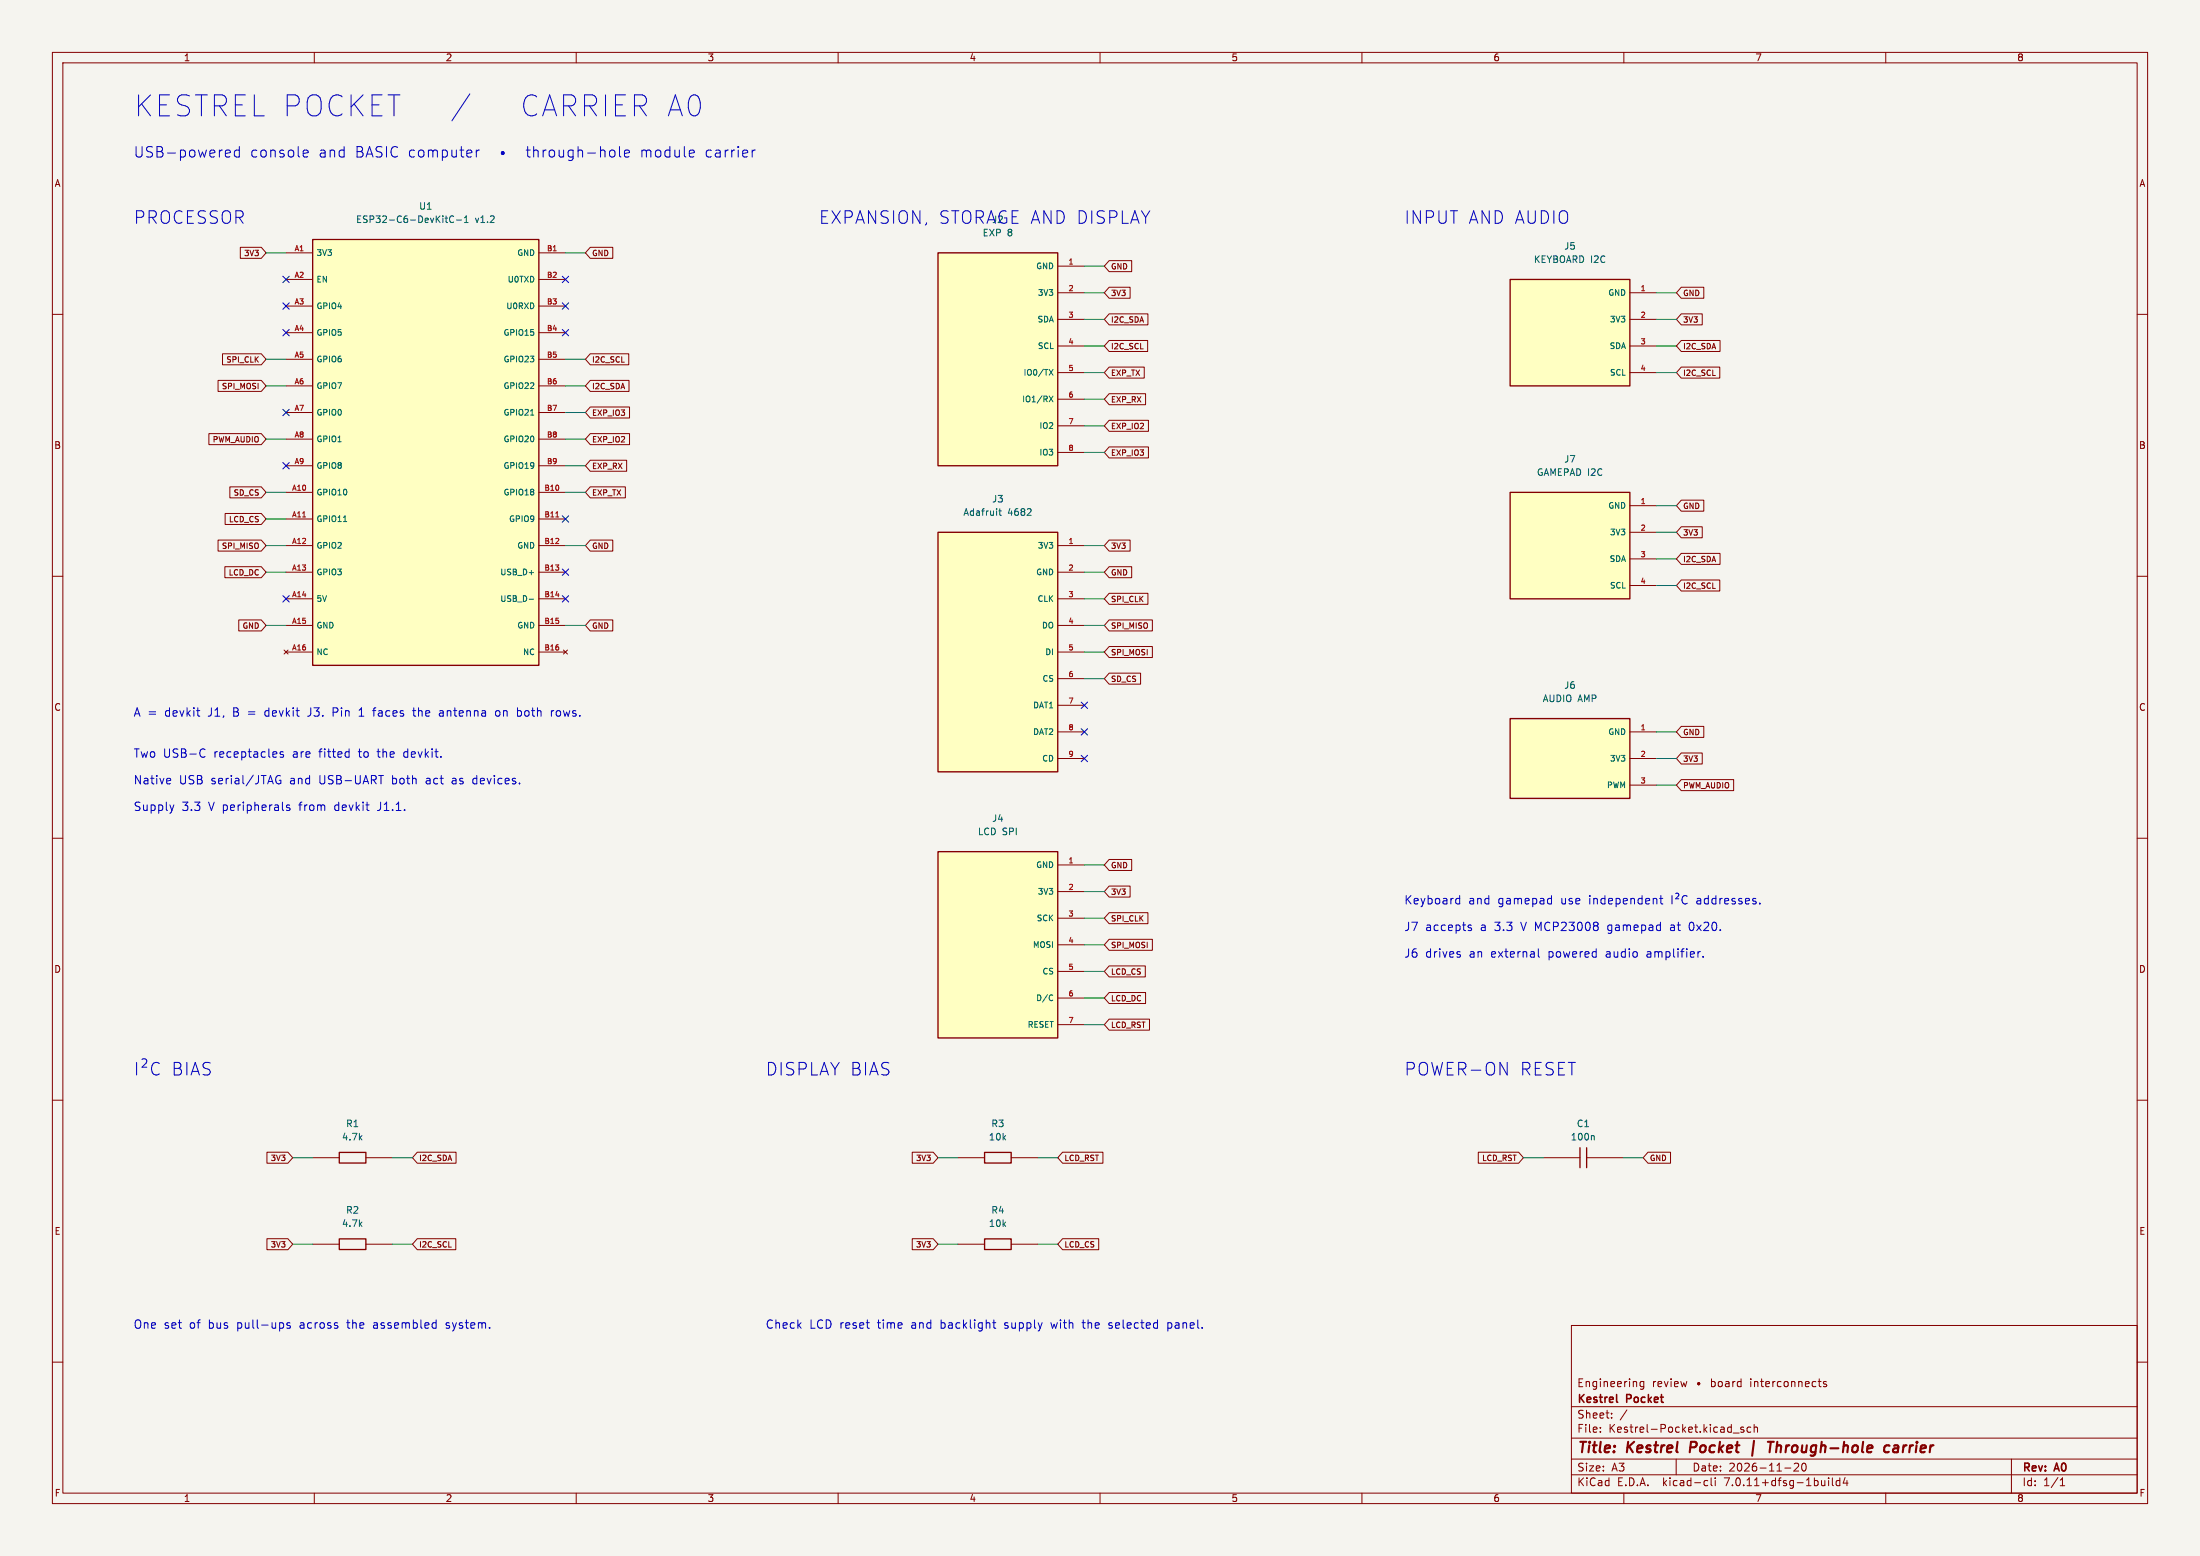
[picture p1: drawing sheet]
<svg xmlns="http://www.w3.org/2000/svg" width="420mm" height="297mm" viewBox="0 0 420 297" stroke-linecap="round" stroke-linejoin="round" font-family="sans-serif">
<path d="M0 0h420v297h-420z" fill="#f5f4ef" stroke="#f5f4ef" stroke-width=".19"/>
<g fill="none" stroke="#840000" stroke-width=".19">
<path d="M10 10h400v277h-400zM12 12h396v273h-396zM60 10v2M110 10v2M160 10v2M210 10v2M260 10v2M310 10v2M360 10v2M10 60h2M45.9 47.2h4l.9 1.1-.9 1h-4zM54.6 48.3h5.1"/>
<path d="M54.6 53.3h5.1M54.6 58.4h5.1M102.9 48.3h5M102.9 53.3h5M102.9 58.4h5M112.7 47.2h4.3v2.1h-4.3l-.9-1zM201.9 55.9h5.1M201.9 50.8h5.1M211.7 59.9h7.4v2.1h-7.4l-.9-1zM211.7 54.8h4v2.1h-4l-.9-1zM211.7 49.7h4.3v2.2h-4.3l-.9-1.1zM311.1 55.9h5.1"/>
<path d="M321 54.8h4.3v2.1h-4.3l-1-1zM321 59.9h4v2.1h-4l-1-1zM408 60h2M41.6 72.6h8.3l.9 1.1-.9 1h-8.3zM42.5 67.5h7.4l.9 1.1-.9 1h-7.4zM54.6 63.5h5.1M54.6 68.6h5.1M54.6 73.7h5.1M54.6 78.7h5.1M102.9 63.5h5M102.9 68.6h5M102.9 73.7h5"/>
<path d="M102.9 78.7h5M112.7 77.7h7.5v2.1h-7.5l-.9-1.1zM112.7 72.6h7.4v2.1h-7.4l-.9-1zM112.7 67.5h7.3v2.1h-7.3l-.9-1zM201.9 61h5.1M201.9 66h5.1M201.9 71.1h5.1M201.9 76.2h5.1M211.7 70.1h6.7v2.1h-6.7l-.9-1.1zM211.7 65h7.4v2.1h-7.4l-.9-1.1zM211.7 75.1h7v2.2h-7l-.9-1.1zM311.1 61h5.1"/>
<path d="M311.1 66h5.1M311.1 71.1h5.1M321 70.1h7.3v2.1h-7.3l-1-1.1zM321 65h7.4v2.1h-7.4l-1-1.1zM39.9 82.8h10l.9 1-.9 1.1h-10zM43 98h6.9l.9 1.1-.9 1h-6.9zM43.9 92.9h6l.9 1.1-.9 1h-6zM54.6 94h5.1M54.6 99.1h5.1M54.6 83.8h5.1M54.6 88.9h5.1M102.9 94h5"/>
<path d="M102.9 99.1h5M102.9 83.8h5M102.9 88.9h5M112.7 82.8h7.5v2.1h-7.5l-.9-1.1zM112.7 87.8h6.9v2.2h-6.9l-.9-1.1zM112.7 92.9h6.7v2.1h-6.7l-.9-1zM201.9 81.3h5.1M201.9 86.4h5.1M211.7 80.2h7.5v2.1h-7.5l-.9-1zM211.7 85.3h7.5v2.1h-7.5l-.9-1zM311.1 96.5h5.1M321 95.5h4.3v2.1h-4.3l-1-1.1z"/>
<path d="M10 110h2M41.6 103.1h8.3l.9 1-.9 1.1h-8.3zM42.9 108.2h7l.9 1-.9 1.1h-7zM45.6 118.3h4.3l.9 1.1-.9 1h-4.3zM54.6 104.1h5.1M54.6 109.2h5.1M54.6 114.3h5.1M54.6 119.4h5.1M102.9 104.1h5M102.9 109.2h5M102.9 114.3h5M102.9 119.4h5"/>
<path d="M112.7 103.1h4.3v2.1h-4.3l-.9-1.1zM112.7 118.3h4.3v2.1h-4.3l-.9-1zM201.9 104.1h5.1M201.9 109.2h5.1M201.9 114.3h5.1M201.9 119.4h5.1M211.7 118.3h8.3v2.1h-8.3l-.9-1zM211.7 113.2h7.4v2.2h-7.4l-.9-1.1zM211.7 108.2h4.3v2.1h-4.3l-.9-1.1zM211.7 103.1h4v2.1h-4l-.9-1.1zM311.1 101.6h5.1M311.1 106.7h5.1"/>
<path d="M311.1 111.8h5.1M321 110.7h7.3v2.1h-7.3l-1-1zM321 105.6h7.4v2.1h-7.4l-1-1zM321 100.5h4v2.2h-4l-1-1.1zM408 110h2M54.2 124.1l.8 .7M54.6 124.5h5.1M55 124.1l-.8 .7M102.9 124.5h5M107.6 124.1l.7 .7M108.3 124.1l-.7 .7M201.9 139.7h5.1"/>
<path d="M201.9 124.5h5.1M201.9 129.5h5.1M201.9 134.6h5.1M211.7 128.5h6v2.1h-6l-.9-1.1zM211.7 123.4h8.3v2.1h-8.3l-.9-1zM311.1 139.7h5.1M321 138.6h4.3v2.2h-4.3l-1-1.1zM10 160h2M201.9 144.8h5.1M311.1 144.8h5.1M311.1 149.9h5.1M321 148.8h10v2.1h-10l-1-1z"/>
<path d="M321 143.7h4v2.1h-4l-1-1zM408 160h2M201.9 165.1h5.1M201.9 170.2h5.1M201.9 175.3h5.1M211.7 164h4.3v2.2h-4.3l-.9-1.1zM211.7 169.1h4v2.1h-4l-.9-1zM211.7 174.2h7.4v2.1h-7.4l-.9-1zM211.7 179.3h8.3v2.1h-8.3l-.9-1.1zM201.9 180.3h5.1M201.9 185.4h5.1M201.9 190.5h5.1"/>
<path d="M201.9 195.6h5.1M211.7 184.4h6.9v2.1h-6.9l-.9-1.1zM211.7 189.4h7v2.2h-7l-.9-1.1zM211.7 194.5h7.7v2.1h-7.7l-.9-1zM10 210h2M51 219.9h4l.9 1.1-.9 1h-4zM79.7 219.9h7.4v2.1h-7.4l-1-1zM174.1 219.9h4.1l.9 1.1-.9 1h-4.1zM202.8 219.9h7.8v2.1h-7.8l-.9-1zM282.2 219.9h7.7l.9 1.1-.9 1h-7.7zM314.6 219.9h4.3v2.1h-4.3l-.9-1zM408 210h2"/>
<path d="M51 236.4h4l.9 1.1-.9 1h-4zM59.7 221h5.1M59.7 237.5h5.1M69.8 221h5.1M69.8 237.5h5.1M79.7 236.4h7.3v2.1h-7.3l-1-1zM174.1 236.4h4.1l.9 1.1-.9 1h-4.1zM182.9 221h5.1M182.9 237.5h5.1M193 221h5.1M193 237.5h5.1M202.8 236.4h7v2.1h-7l-.9-1z"/>
<path d="M294.6 221h7M302.9 221h7M10 260h2M300 253h108v32h-108zM408 260h2M300 278.5h108M300 274.5h108M300 268.5h108M305.5 273.2v.2M305.5 272.5v.1M307.7 270.5v.2M307.7 269.8v.1"/>
<path d="M310.6 269.1l-1.3 1.9M313.8 263.7v1.2l-.3 .3-.3-.1M313.8 263.8l-.4-.1-.3 .3 .1 .6h.6M320 278.5v3M330.9 273.5h1.1M332.9 272.5l-.4-.1-.2 .2 .1 .2 .5 .2v.3h-.6M334.2 272.5l-.4-.1-.3 .3 .2 .6h.5M334.9 272.5l.2-.1 .3 .1 .1 .9M334.9 271.9v1.5M343.3 279.4v.5l-.9 .9h1M344.1 279.4a.81 .81 0 0 0 .3 1.4l.3-.2 .1-.4-.1-.8M347.1 263.7h.6"/>
<path d="M347.4 264.6l.3 .1M348.7 263.8l-.4-.1-.2 .2 .1 .2 .5 .2v.3h-.6M384 278.5v6.5M60 285v2M110 285v2M160 285v2M210 285v2M260 285v2M300 281.5h108M310 285v2M325.6 282.6l.4 .1M326 283.5l-.4 .1"/>
<path d="M326.7 282.1v1.3l.2 .2M327.4 282.1v.1M327.4 282.6v1M340.7 280.2h1.2M349.1 282.1v.1M349.1 282.6v1M349.8 282.1v1.3l.2 .2M351.2 282.7l-.4-.1-.3 .3 .2 .6h.5M351.2 282.1v1.5M352.2 282l-.3 1.1h.9M352.6 282.6v1M360 285v2"/>
<path d="M393.3 283.6h.9M393.3 282.5l.4-.4v1.5"/>
</g>
<path d="M322.8 275.2l-.2 2M334.8 275l-.3 2.9M337.5 275.2h1.1M338.1 275.2l-.3 2M339.3 275.2l-.3 2M339.5 275.9l-.3 .2M360.7 276a.66 .66 0 0 0-1 .3v.5l.1 .3h.8M361.6 276h.7M362.4 276.3l-.7 .1a.4 .4 0 0 0-.3 .4 .4 .4 0 0 0 .2 .4l.7-.1" fill="none" stroke="#840000" stroke-width=".4"/>
<path d="M308.6 267.5l.2 .2" fill="none" stroke="#840000" stroke-width=".3"/>
<g fill="none" stroke="#840000" stroke-width=".25">
<path d="M59.7 45.7h43.2v81.3h-43.2zM179.1 48.3h22.8v40.6h-22.8zM288.3 53.3h22.8v20.4h-22.8zM288.3 94h22.8v20.3h-22.8zM179.1 101.6h22.8v45.7h-22.8zM288.3 137.2h22.8v15.2h-22.8zM179.1 162.6h22.8v35.5h-22.8zM64.8 220h5v2h-5zM188 220h5v2h-5zM301.6 219.1v3.8M302.9 219.1v3.8M64.8 236.5h5v2h-5z"/>
<path d="M188 236.5h5v2h-5z"/>
</g>
<g fill="#ffffc2" stroke="#ffffc2" stroke-width=".19">
<path d="M179.1 162.6h22.8v35.5h-22.8z"/>
<path d="M288.3 137.2h22.8v15.2h-22.8z"/>
<path d="M288.3 53.3h22.8v20.4h-22.8z"/>
<path d="M288.3 94h22.8v20.3h-22.8z"/>
<path d="M179.1 101.6h22.8v45.7h-22.8z"/>
<path d="M59.7 45.7h43.2v81.3h-43.2z"/>
<path d="M179.1 48.3h22.8v40.6h-22.8z"/>
</g>
<g fill="none" stroke="#006464" stroke-width=".19">
<path d="M85 41.6h.5M85.2 41.2v1.1l.3 .2M86.6 41.3a.6 .6 0 0 0-.8 .5 .6 .6 0 0 0 .6 .7l.2-.1M87.1 42h1M88.7 42.5h.7M88.7 41.6l.3-.4v1.3M101.3 79.2h.6M200.3 70.5l.7 1.1M200.3 75.6l.7 1.1M201 70.5l-.7 1.1M201 75.6l-.7 1.1M65.6 99.6h.6"/>
<path d="M190.7 97.5h.5M190.9 97.1v1.1l.3 .2M196.1 98.4h.7M196.8 97.2v.4M101 114.4h.9M200.8 189.9l.2 .1M201 190.9l-.2 .1M304.2 216.8l.1 .1v.7"/>
</g>
<path d="M57.8 98.7h.5M106.1 98.7h.6" fill="none" stroke="#a90000" stroke-width=".19"/>
<g fill="none" stroke="#0000c2" stroke-width=".19">
<path d="M89.7 17.9l-3.4 5.2M132.7 18.1a1.46 1.46 0 0 1 1 1.5 2.12 2.12 0 0 1-1 2.5M43.3 28.6l.6 .1 .1 .4-1 .2M43.9 29.9l-.6 .1M45.7 28.7l-.6-.1-.4 .4v.6l.2 .3h.8M45.7 28v2M58 29.9h.7M58 28.7l.5-.1 .2 .1 .1 .4-.9 .2M90.9 28.6v1.4M91.5 28.6l-.4 .1-.2 .3M117 28.6l.4 .4v.6l-.4 .4M118.3 28v1.7l.2 .3"/>
<path d="M119.2 29.3l1-.2-.1-.4-.6-.1-.3 .3 .1 1h.8M132.5 28.7v.4l-.9 .2M144.2 28.6l-.4 .1M37.5 135.6h.6M38 136.7h.1M63.6 135.9h.6M64.2 135.1h-.6v1.6M68.5 136.7h1M68.9 135.3l-.4 .3M71.1 135.6h.6M71.6 135.1l-.2 .2v1.4M78.8 135.6h.6"/>
<path d="M79 135.1v1.4l.4 .2M83.9 135.7h.6M84.5 136.1h-.4a.31 .31 0 0 0-.2 .3 .31 .31 0 0 0 .2 .3h.4M95.3 135.7l-.4-.1-.3 .3 .1 .7 .2 .1 .4-.1M98.9 135.6h.4l.3 .3-.1 .7-.6 .1M105.3 135.6v1.1M105.7 135.6l-.3 .1-.1 .2M106.3 135.8v.8M32.4 148.6l.2 .3-.8 .2M32.5 149.6h-.1M33.2 153.6l-.4 1.1M38.7 142.9l.4 .2"/>
<path d="M39.1 144.4l-.4 .1M53.5 148.1a.79 .79 0 0 0-.9 .6 .79 .79 0 0 0 .6 .9l.4-.1v-.6h-.3M54.1 143.6l-.4-.1-.2 .2v.2l.6 .2v.4h-.6M55.3 153.7l-.4-.1-.2 .3 .1 .2 .5 .1v.4h-.6M66.5 143.5l.1 .1M66.6 142.9v1.6M66.6 144.5h-.1M278.1 172.5h.6M278.1 171.6h.6M278.7 170.9v1.6M280.3 177l.6 .2v.1v.3h-.5M280.3 176.6h.6"/>
<path d="M295.7 171.5l.5 .1M296.2 172.5h-.5M296.2 170.9v1.6M316.8 171.5h.6M317.1 170.9v1.4l.3 .2M319.2 170.9v1.6M319.9 170.6l.4-.1a.32 .32 0 0 1 .1 .5l-.5 .6h.6M322.1 171.1a.64 .64 0 0 0-.8 0 .64 .64 0 0 0-.2 .8 .6 .6 0 0 0 .3 .6 .6 .6 0 0 0 .7-.1M336 172.4v.1M278.6 182.2l.2 .2-.2 .3M278.6 181.6l.1 .1M293.7 181.1v1.4l.2 .2"/>
<path d="M324.6 181.6l-.3 .1M325.1 182.6v.1M26.1 202.8v2.4M27.1 202.2l.6-.1a.49 .49 0 0 1 .2 .8l-.8 .8h.9M30.4 203a.96 .96 0 0 0-1.2 0 .96 .96 0 0 0-.3 1.2 .9 .9 0 0 0 .5 .9 .9 .9 0 0 0 1-.1M286.4 202.8l1.3 2.4v-2.4M53.8 252.5l.3 .3v.4l-.3 .3M55.4 252.5h-.4l-.2 .2v.2l.6 .2v.4h-.6M189.5 252.5h.6M189.7 251.9v1.4l.4 .2M206.6 252.5h.6M211.7 253.5h.1"/>
<path d="M211.9 252.5l-.2 .2 .2 .3M222.9 253.5h.5M222.9 252.5v1.6M223.4 252.5h-.5"/>
</g>
<g fill="none" stroke="#009600" stroke-width=".19">
<path d="M50.8 48.3h3.8M107.9 48.3h3.9M207 55.9h3.8M207 50.8h3.8M316.2 55.9h3.8M50.8 68.6h3.8M50.8 73.7h3.8M107.9 68.6h3.9M107.9 73.7h3.9M107.9 78.7h3.9M207 71.1h3.8M207 61h3.8"/>
<path d="M207 66h3.8M207 76.2h3.8M316.2 71.1h3.8M316.2 61h3.8M316.2 66h3.8M50.8 83.8h3.8M50.8 94h3.8M50.8 99.1h3.8M107.9 83.8h3.9M107.9 94h3.9M107.9 88.9h3.9M207 86.4h3.8"/>
<path d="M207 81.3h3.8M316.2 96.5h3.8M50.8 119.4h3.8M50.8 109.2h3.8M50.8 104.1h3.8M107.9 119.4h3.9M107.9 104.1h3.9M207 119.4h3.8M207 109.2h3.8M207 104.1h3.8M207 114.3h3.8M316.2 111.8h3.8"/>
<path d="M316.2 101.6h3.8M316.2 106.7h3.8M207 129.5h3.8M207 124.5h3.8M316.2 139.7h3.8M316.2 149.9h3.8M316.2 144.8h3.8M207 175.3h3.8M207 170.2h3.8M207 165.1h3.8M207 195.6h3.8M207 190.5h3.8"/>
<path d="M207 185.4h3.8M207 180.3h3.8M55.9 221h3.8M55.9 237.5h3.8M74.9 221h3.8M74.9 237.5h3.8M179.1 221h3.8M179.1 237.5h3.8M198.1 221h3.8M198.1 237.5h3.8M290.8 221h3.8M309.9 221h3.8"/>
</g>
<g fill="none" stroke="#000084" stroke-width=".19">
<path d="M54 52.7l1.2 1.2M54 57.8l1.2 1.2M55.2 52.7l-1.2 1.2M55.2 57.8l-1.2 1.2M107.3 52.7l1.3 1.2M107.3 57.8l1.3 1.2M108.6 52.7l-1.3 1.2M108.6 57.8l-1.3 1.2M54 62.9l1.2 1.2M54 78.1l1.2 1.2M55.2 62.9l-1.2 1.2M55.2 78.1l-1.2 1.2"/>
<path d="M107.3 62.9l1.3 1.2M108.6 62.9l-1.3 1.2M54 88.3l1.2 1.2M55.2 88.3l-1.2 1.2M107.3 98.5l1.3 1.2M108.6 98.5l-1.3 1.2M54 113.7l1.2 1.2M55.2 113.7l-1.2 1.2M107.3 108.6l1.3 1.2M107.3 113.7l1.3 1.2M108.6 108.6l-1.3 1.2M108.6 113.7l-1.3 1.2"/>
<path d="M206.4 139.1l1.2 1.2M206.4 134l1.2 1.2M207.6 139.1l-1.2 1.2M207.6 134l-1.2 1.2M206.4 144.2l1.2 1.2M207.6 144.2l-1.2 1.2"/>
</g>
<g font-size="5.6" fill="#0000c2">
<text x="25.4" y="22.6">KESTREL POCKET</text>
<text x="96.7" y="22.6">CARRIER A0</text>
</g>
<g font-size="3.3" fill="#0000c2">
<text x="25.4" y="42.9">PROCESSOR</text>
<text x="156.2" y="42.9">EXPANSION,</text>
<text x="179" y="42.9">STORAGE AND DISPLAY</text>
<text x="268" y="42.9">INPUT AND AUDIO</text>
<text x="32.6" y="205.5">BIAS</text>
<text x="146" y="205.5">DISPLAY BIAS</text>
<text x="268" y="205.5">POWER-ON</text>
<text x="290" y="205.5">RESET</text>
</g>
<g font-size="2.8" fill="#0000c2">
<text x="25.4" y="30.2">USB-powered</text>
<text x="47.6" y="30.2">console</text>
<text x="60.8" y="30.2">and</text>
<text x="67.8" y="30.2">BASIC computer</text>
<text x="95" y="30.2">þÿ &quot; through-hole</text>
<text x="122.5" y="30.2">module</text>
<text x="134.9" y="30.2">carrier</text>
</g>
<g font-size="2.8" fill="#840000">
<text x="301" y="277.9">Title:</text>
<text x="310.6" y="277.9">Kestrel</text>
<text x="323.4" y="277.9">Pocket</text>
<text x="335.8" y="277.9">|</text>
<text x="340" y="277.9">Through-hole</text>
<text x="363" y="277.9">carrier</text>
</g>
<g font-size="2.2" fill="#0000c2">
<text x="25.4" y="136.9">A =</text>
<text x="31.5" y="136.9">devkit</text>
<text x="39.8" y="136.9">J1,</text>
<text x="44.7" y="136.9">B =</text>
<text x="51" y="136.9">devkit</text>
<text x="59.4" y="136.9">J3.</text>
<text x="64.2" y="136.9">Pin</text>
<text x="69.4" y="136.9">1</text>
<text x="72.3" y="136.9">faces</text>
<text x="80" y="136.9">the</text>
<text x="85.1" y="136.9">antenna</text>
<text x="96" y="136.9">on</text>
<text x="100.2" y="136.9">both</text>
<text x="106.8" y="136.9">rows.</text>
<text x="25.4" y="144.8">Two USB-C</text>
<text x="25.4" y="149.8">Native</text>
<text x="34.1" y="149.8">USB</text>
<text x="40.3" y="149.8">serial/JTAG</text>
<text x="40.8" y="144.8">receptacles</text>
<text x="55.4" y="149.8">and</text>
<text x="56" y="144.8">are</text>
<text x="61.1" y="149.8">USB-UART</text>
<text x="61.1" y="144.8">fitted</text>
<text x="68.8" y="144.8">to</text>
<text x="72.5" y="144.8">the</text>
<text x="75.2" y="149.8">both</text>
<text x="77.6" y="144.8">devkit.</text>
<text x="81.8" y="149.8">act</text>
<text x="86.9" y="149.8">as</text>
<text x="91" y="149.8">devices.</text>
<text x="25.4" y="154.9">Supply</text>
<text x="34.7" y="154.9">3.3</text>
<text x="39.8" y="154.9">V peripherals</text>
<text x="57.3" y="154.9">from</text>
<text x="64.2" y="154.9">devkit</text>
<text x="72.5" y="154.9">J1.1.</text>
<text x="268" y="172.7">Keyboard</text>
<text x="280.3" y="172.7">and</text>
<text x="286" y="172.7">gamepad</text>
<text x="298.1" y="172.7">use</text>
<text x="303.6" y="172.7">independent</text>
<text x="324.3" y="172.7">addresses.</text>
<text x="268" y="177.8">J7</text>
<text x="272.1" y="177.8">accepts</text>
<text x="282.6" y="177.8">a</text>
<text x="285.4" y="177.8">3.3</text>
<text x="290.6" y="177.8">V MCP23008</text>
<text x="307.3" y="177.8">gamepad</text>
<text x="319.4" y="177.8">at</text>
<text x="323.2" y="177.8">0x20.</text>
<text x="268" y="182.9">J6</text>
<text x="272.1" y="182.9">drives</text>
<text x="280.5" y="182.9">an</text>
<text x="284.8" y="182.9">external</text>
<text x="295.8" y="182.9">powered</text>
<text x="306.9" y="182.9">audio</text>
<text x="314.8" y="182.9">amplifier.</text>
<text x="25.4" y="253.7">One</text>
<text x="31.3" y="253.7">set</text>
<text x="36.2" y="253.7">of</text>
<text x="39.9" y="253.7">bus</text>
<text x="45.5" y="253.7">pull-ups</text>
<text x="57.6" y="253.7">across</text>
<text x="66.8" y="253.7">the</text>
<text x="71.8" y="253.7">assembled</text>
<text x="85.8" y="253.7">system.</text>
<text x="146" y="253.7">Check</text>
<text x="154.5" y="253.7">LCD reset</text>
<text x="167.6" y="253.7">time</text>
<text x="174.2" y="253.7">and</text>
<text x="179.9" y="253.7">backlight</text>
<text x="192.2" y="253.7">supply</text>
<text x="201.3" y="253.7">with</text>
<text x="207.4" y="253.7">the</text>
<text x="212.5" y="253.7">selected</text>
<text x="223.8" y="253.7">panel.</text>
</g>
<g font-size="2.1" fill="#840000">
<text x="301" y="268.2">Kestrel</text>
<text x="301" y="265">Engineering</text>
<text x="310.6" y="268.2">Pocket</text>
<text x="315.4" y="265">review</text>
<text x="323.6" y="265">þÿ &quot;board</text>
<text x="334.4" y="265">interconnects</text>
<text x="301" y="273.7">File:</text>
<text x="301" y="271">Sheet:</text>
<text x="307.1" y="273.7">Kestrel-Pocket.kicad_sch</text>
<text x="301" y="281.1">Size:</text>
<text x="307.6" y="281.1">A3</text>
<text x="323" y="281.1">Date:</text>
<text x="330" y="281.1">2026-11-20</text>
<text x="386" y="281.3">Rev:</text>
<text x="392.4" y="281.3">A0</text>
<text x="301" y="283.9">KiCad</text>
<text x="308.7" y="283.9">E.D.A.</text>
<text x="317.6" y="283.9">kicad-cli</text>
<text x="329.5" y="283.9">7.0.11+dfsg-1build4</text>
<text x="386" y="283.9">Id:</text>
<text x="390.1" y="283.9">1/1</text>
</g>
<g font-size="1.8" fill="#840000">
<text x="35" y="11.9">1</text>
<text x="85" y="11.9">2</text>
<text x="135" y="11.9">3</text>
<text x="185" y="11.9">4</text>
<text x="235" y="11.9">5</text>
<text x="285" y="11.9">6</text>
<text x="335" y="11.9">7</text>
<text x="385" y="11.9">8</text>
<text x="10.3" y="35.9">A</text>
<text x="408.3" y="35.9">A</text>
<text x="10.3" y="85.9">B</text>
<text x="408.2" y="85.9">B</text>
<text x="10.3" y="135.9">C</text>
<text x="408.2" y="135.9">C</text>
<text x="10.3" y="185.9">D</text>
<text x="408.2" y="185.9">D</text>
<text x="10.3" y="235.9">E</text>
<text x="408.3" y="235.9">E</text>
<text x="10.3" y="285.9">F</text>
<text x="35" y="286.9">1</text>
<text x="85" y="286.9">2</text>
<text x="135" y="286.9">3</text>
<text x="185" y="286.9">4</text>
<text x="235" y="286.9">5</text>
<text x="285" y="286.9">6</text>
<text x="335" y="286.9">7</text>
<text x="385" y="286.9">8</text>
<text x="408.3" y="285.9">F</text>
</g>
<g font-size="1.8" fill="#006464">
<text x="79.9" y="40.2">U1</text>
<text x="67.9" y="42.8">ESP32-C6-DevKitC-1</text>
<text x="90.7" y="42.8">v1.2</text>
<text x="187.5" y="45.3">EXP</text>
<text x="192.3" y="45.3">8</text>
<text x="298.5" y="47.9">J5</text>
<text x="292.7" y="50.4">KEYBOARD I2C</text>
<text x="298.5" y="88.5">J7</text>
<text x="293.3" y="91">GAMEPAD I2C</text>
<text x="183.8" y="98.7">Adafruit</text>
<text x="189.3" y="96.1">J3</text>
<text x="192.4" y="98.7">4682</text>
<text x="298.5" y="131.7">J6</text>
<text x="294.4" y="134.2">AUDIO AMP</text>
<text x="186.6" y="159.6">LCD SPI</text>
<text x="189.3" y="157.1">J4</text>
<text x="66" y="215.3">R1</text>
<text x="189.2" y="215.3">R3</text>
<text x="300.9" y="215.3">C1</text>
<text x="65.2" y="217.9">4.7k</text>
<text x="188.7" y="217.9">10k</text>
<text x="299.8" y="217.9">100n</text>
<text x="66" y="231.9">R2</text>
<text x="189.2" y="231.9">R4</text>
<text x="65.2" y="234.4">4.7k</text>
<text x="188.7" y="234.4">10k</text>
</g>
<text font-size="1.8" fill="#0000c2" x="189.3" y="42.8">J2</text>
<g font-size="1.5" fill="#840000">
<text x="46.5" y="49.1">3V3</text>
<text x="112.9" y="49.1">GND</text>
<text x="212" y="51.6">GND</text>
<text x="212" y="56.7">3V3</text>
<text x="321.2" y="56.7">GND</text>
<text x="212" y="61.8">I2C_SDA</text>
<text x="321.2" y="61.8">3V3</text>
<text x="43.1" y="69.4">SPI_CLK</text>
<text x="112.9" y="69.4">I2C_SCL</text>
<text x="212" y="71.9">EXP_TX</text>
<text x="212" y="66.9">I2C_SCL</text>
<text x="321.2" y="71.9">I2C_SCL</text>
<text x="321.2" y="66.9">I2C_SDA</text>
<text x="42.2" y="74.5">SPI_MOSI</text>
<text x="112.9" y="74.5">I2C_SDA</text>
<text x="212" y="77">EXP_RX</text>
<text x="112.9" y="79.6">EXP_IO3</text>
<text x="212" y="82.1">EXP_IO2</text>
<text x="40.5" y="84.6">PWM_AUDIO</text>
<text x="112.9" y="84.6">EXP_IO2</text>
<text x="112.9" y="89.7">EXP_RX</text>
<text x="212" y="87.2">EXP_IO3</text>
<text x="44.5" y="94.8">SD_CS</text>
<text x="112.9" y="94.8">EXP_TX</text>
<text x="43.6" y="99.9">LCD_CS</text>
<text x="321.2" y="97.3">GND</text>
<text x="42.2" y="105">SPI_MISO</text>
<text x="112.9" y="105">GND</text>
<text x="212" y="105">3V3</text>
<text x="321.2" y="107.5">I2C_SDA</text>
<text x="321.2" y="102.4">3V3</text>
<text x="43.5" y="110">LCD_DC</text>
<text x="212" y="110">GND</text>
<text x="321.2" y="112.6">I2C_SCL</text>
<text x="212" y="115.1">SPI_CLK</text>
<text x="46.2" y="120.2">GND</text>
<text x="112.9" y="120.2">GND</text>
<text x="212" y="125.3">SPI_MOSI</text>
<text x="212" y="120.2">SPI_MISO</text>
<text x="212" y="130.4">SD_CS</text>
<text x="321.2" y="140.5">GND</text>
<text x="321.2" y="145.6">3V3</text>
<text x="321.2" y="150.7">PWM_AUDIO</text>
<text x="212" y="165.9">GND</text>
<text x="212" y="171">3V3</text>
<text x="212" y="176.1">SPI_CLK</text>
<text x="212" y="181.2">SPI_MOSI</text>
<text x="212" y="186.2">LCD_CS</text>
<text x="212" y="191.3">LCD_DC</text>
<text x="212" y="196.4">LCD_RST</text>
<text x="51.6" y="221.8">3V3</text>
<text x="79.9" y="221.8">I2C_SDA</text>
<text x="174.7" y="221.8">3V3</text>
<text x="203.1" y="221.8">LCD_RST</text>
<text x="282.8" y="221.8">LCD_RST</text>
<text x="314.9" y="221.8">GND</text>
<text x="51.6" y="238.3">3V3</text>
<text x="79.9" y="238.3">I2C_SCL</text>
<text x="174.7" y="238.3">3V3</text>
<text x="203.1" y="238.3">LCD_CS</text>
</g>
<g font-size="1.5" fill="#006464">
<text x="60.3" y="49">3V3</text>
<text x="98.6" y="49">GND</text>
<text x="197.7" y="51.6">GND</text>
<text x="60.3" y="54.1">EN</text>
<text x="60.3" y="59.2">GPIO4</text>
<text x="96.5" y="59.2">U0RXD</text>
<text x="96.8" y="54.1">U0TXD</text>
<text x="198" y="56.7">3V3</text>
<text x="306.9" y="56.7">GND</text>
<text x="60.3" y="64.3">GPIO5</text>
<text x="96" y="64.3">GPIO15</text>
<text x="198" y="61.7">SDA</text>
<text x="307.2" y="61.7">3V3</text>
<text x="60.3" y="69.4">GPIO6</text>
<text x="96" y="69.4">GPIO23</text>
<text x="195.3" y="71.9">IO0/TX</text>
<text x="198" y="66.8">SCL</text>
<text x="307.2" y="66.8">SDA</text>
<text x="307.2" y="71.9">SCL</text>
<text x="60.3" y="74.4">GPIO7</text>
<text x="96" y="74.4">GPIO22</text>
<text x="195" y="77">IO1/RX</text>
<text x="60.3" y="79.5">GPIO0</text>
<text x="96" y="79.5">GPIO21</text>
<text x="198.3" y="82.1">IO2</text>
<text x="60.3" y="84.6">GPIO1</text>
<text x="60.3" y="89.7">GPIO8</text>
<text x="96" y="84.6">GPIO20</text>
<text x="96" y="89.7">GPIO19</text>
<text x="198.3" y="87.1">IO3</text>
<text x="60.3" y="94.8">GPIO10</text>
<text x="96" y="94.8">GPIO18</text>
<text x="60.3" y="99.8">GPIO11</text>
<text x="97.1" y="99.8">GPIO9</text>
<text x="306.9" y="97.3">GND</text>
<text x="60.3" y="104.9">GPIO2</text>
<text x="98.6" y="104.9">GND</text>
<text x="198" y="104.9">3V3</text>
<text x="307.2" y="107.5">SDA</text>
<text x="307.2" y="102.4">3V3</text>
<text x="60.3" y="110">GPIO3</text>
<text x="95.4" y="110">USB_D+</text>
<text x="197.7" y="110">GND</text>
<text x="307.2" y="112.5">SCL</text>
<text x="60.3" y="115.1">5V</text>
<text x="95.4" y="115.1">USB_D-</text>
<text x="198" y="115.1">CLK</text>
<text x="60.3" y="120.2">GND</text>
<text x="60.3" y="125.2">NC</text>
<text x="98.6" y="120.2">GND</text>
<text x="99.7" y="125.2">NC</text>
<text x="198.8" y="120.2">DO</text>
<text x="199.4" y="125.2">DI</text>
<text x="198.9" y="130.3">CS</text>
<text x="197.1" y="135.4">DAT1</text>
<text x="197.1" y="140.5">DAT2</text>
<text x="306.9" y="140.5">GND</text>
<text x="198.8" y="145.6">CD</text>
<text x="307.2" y="145.6">3V3</text>
<text x="306.6" y="150.6">PWM</text>
<text x="197.7" y="165.9">GND</text>
<text x="198" y="171">3V3</text>
<text x="197.8" y="176">SCK</text>
<text x="197.1" y="181.1">MOSI</text>
<text x="197.7" y="191.3">D/C</text>
<text x="198.9" y="186.2">CS</text>
<text x="196.1" y="196.4">RESET</text>
</g>
<g font-size="1.4" fill="#a90000">
<text x="56.1" y="48">A1</text>
<text x="56.1" y="53.1">A2</text>
<text x="104.3" y="48">B1</text>
<text x="104.3" y="53.1">B2</text>
<text x="203.9" y="50.5">1</text>
<text x="56.1" y="58.2">A3</text>
<text x="104.3" y="58.2">B3</text>
<text x="203.9" y="55.6">2</text>
<text x="313.1" y="55.6">1</text>
<text x="56.1" y="63.2">A4</text>
<text x="104.3" y="63.2">B4</text>
<text x="203.9" y="60.7">3</text>
<text x="203.9" y="65.8">4</text>
<text x="313.1" y="60.7">2</text>
<text x="313.1" y="65.8">3</text>
<text x="56.1" y="68.3">A5</text>
<text x="104.3" y="68.3">B5</text>
<text x="203.9" y="70.9">5</text>
<text x="313.1" y="70.9">4</text>
<text x="56.1" y="73.4">A6</text>
<text x="104.3" y="73.4">B6</text>
<text x="203.9" y="75.9">6</text>
<text x="56.1" y="78.5">A7</text>
<text x="56.1" y="83.6">A8</text>
<text x="104.3" y="78.5">B7</text>
<text x="104.3" y="83.6">B8</text>
<text x="203.9" y="81">7</text>
<text x="56.1" y="88.6">A9</text>
<text x="104.3" y="88.6">B9</text>
<text x="203.9" y="86.1">8</text>
<text x="55.6" y="93.7">A10</text>
<text x="103.8" y="93.7">B10</text>
<text x="55.6" y="98.8">A11</text>
<text x="103.8" y="98.8">B11</text>
<text x="313.1" y="96.3">1</text>
<text x="313.1" y="101.3">2</text>
<text x="55.6" y="103.9">A12</text>
<text x="103.8" y="103.9">B12</text>
<text x="203.9" y="103.9">1</text>
<text x="313.1" y="106.4">3</text>
<text x="55.6" y="109">A13</text>
<text x="103.8" y="109">B13</text>
<text x="203.9" y="109">2</text>
<text x="313.1" y="111.5">4</text>
<text x="55.6" y="114">A14</text>
<text x="55.6" y="119.1">A15</text>
<text x="103.8" y="114">B14</text>
<text x="103.8" y="119.1">B15</text>
<text x="203.9" y="114">3</text>
<text x="203.9" y="119.1">4</text>
<text x="55.6" y="124.2">A16</text>
<text x="103.8" y="124.2">B16</text>
<text x="203.9" y="124.2">5</text>
<text x="203.9" y="129.3">6</text>
<text x="203.9" y="134.4">7</text>
<text x="203.9" y="139.4">8</text>
<text x="313.1" y="139.4">1</text>
<text x="203.9" y="144.5">9</text>
<text x="313.1" y="144.5">2</text>
<text x="313.1" y="149.6">3</text>
<text x="203.9" y="164.8">1</text>
<text x="203.9" y="169.9">2</text>
<text x="203.9" y="175">3</text>
<text x="203.9" y="180.1">4</text>
<text x="203.9" y="185.2">5</text>
<text x="203.9" y="190.2">6</text>
<text x="203.9" y="195.3">7</text>
</g>
</svg>
